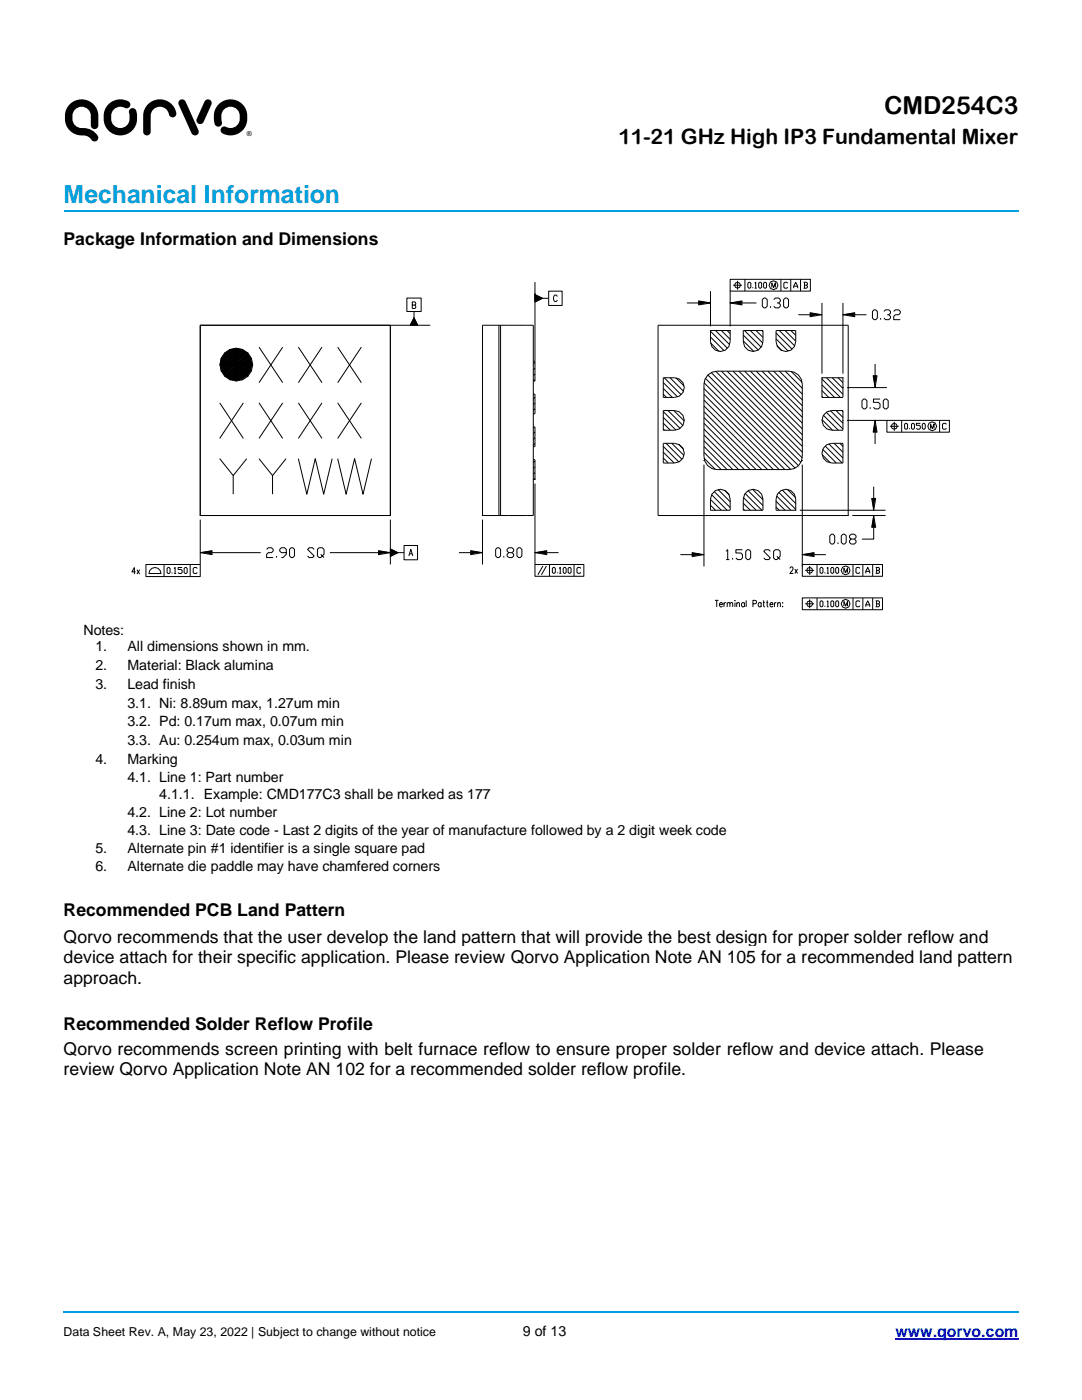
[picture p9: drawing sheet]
<svg xmlns="http://www.w3.org/2000/svg" width="216mm" height="279mm" viewBox="0 0 216 279" stroke-linecap="round" stroke-linejoin="round" font-family="sans-serif">
<path d="M178.7 267.3h24.5" fill="none" stroke="#00f" stroke-width=".34"/>
<path d="M12.7 261.8h85.9" fill="none" stroke="#009ee1" stroke-width=".34"/>
<path d="M98.6 261.7h.3v.3h-.3z" fill-rule="evenodd" fill="#009ee1"/>
<path d="M98.9 261.8h19.8" fill="none" stroke="#009ee1" stroke-width=".34"/>
<path d="M118.7 261.7h.4v.3h-.4z" fill-rule="evenodd" fill="#009ee1"/>
<path d="M119.1 261.8h84.1" fill="none" stroke="#009ee1" stroke-width=".34"/>
<path d="M43.7 20.8a3.9 3.9 0 0 0-.7 4.2 .81 .81 0 0 0 1.1 0 .81 .81 0 0 0 .1-1.1 1.95 1.95 0 0 1 .5-2.1 1.95 1.95 0 0 1 2.2-.3 2.15 2.15 0 0 1 1 2.5 2.15 2.15 0 0 1-2.2 1.5h-.3a.8 .8 0 0 0-1.3 .2 .8 .8 0 0 0 .7 1.1 3.4 3.4 0 0 0 4.5-3.7 3.3 3.3 0 0 0-2-3 3.3 3.3 0 0 0-3.6 .7zM13.9 20.8a3.7 3.7 0 0 0-.8 3.9 3.7 3.7 0 0 0 3.2 2.3l.7 .1a2.11 2.11 0 0 1 1.4 1 .74 .74 0 0 0 1-.1 .74 .74 0 0 0 .1-.9 3.4 3.4 0 0 0-3.2-1.5 2.18 2.18 0 0 1-1.9-1.7 2.18 2.18 0 0 1 1-2.4 1.92 1.92 0 0 1 2.1 .2 1.92 1.92 0 0 1 .6 2.1v1a.77 .77 0 0 0 .8 1 .77 .77 0 0 0 .7-1v-.5a3.9 3.9 0 0 0-2-4.2 3.4 3.4 0 0 0-3.7 .7zM29.5 20.8a3.7 3.7 0 0 0-.9 3.1v2.2a.77 .77 0 0 0 .7 .9 .77 .77 0 0 0 .8-.9v-2.2a1.99 1.99 0 0 1 2.3-2.5 1.97 1.97 0 0 1 1.4 1.7 .75 .75 0 0 0 .9 .3 .75 .75 0 0 0 .5-.9 3.3 3.3 0 0 0-5.7-1.7zM41 20l-1.3 2.8a1.57 1.57 0 0 0-.3 1.7 .76 .76 0 0 0 1.2-.2l1.6-3.4a.75 .75 0 0 0-.3-.9 .75 .75 0 0 0-.9 0zM35.8 20.1l-.2 .5 .1 .3 2.5 5.7a.77 .77 0 0 0 1.1 .3 .77 .77 0 0 0 .2-1.2l-2.1-4.5a1.59 1.59 0 0 0-1.1-1.4zM21.7 20.8a3 3 0 0 1 4.3-.2 .8 .8 0 0 1-.4 .9 .8 .8 0 0 1-1-.1 1.91 1.91 0 0 0-2.4 2.4 1.88 1.88 0 0 0 2.2 1.7 1.88 1.88 0 0 0 1.4-2.4 1.21 1.21 0 0 1 .4-1.5 1.13 1.13 0 0 1 1.1 1.5 3.4 3.4 0 0 1-3.3 3.9 3.4 3.4 0 0 1-3.3-3.9 3.2 3.2 0 0 1 1-2.3z" fill-rule="evenodd" fill="#000"/>
<g fill="#fff">
<path d="M12.7 35.6h190.5v6.3h-190.5z" fill-rule="evenodd"/>
<path d="M12.7 35.9h190.5v5.7h-190.5z" fill-rule="evenodd"/>
<path d="M12.7 42.3h190.5v2.2h-190.5z" fill-rule="evenodd"/>
<path d="M12.7 43.1h190.5v.5h-190.5z" fill-rule="evenodd"/>
</g>
<path d="M12.7 42.1h190.5" fill="none" stroke="#00a1df" stroke-width=".34"/>
<g fill="#fff">
<path d="M12.7 44.5h190.5v6.3h-190.5z" fill-rule="evenodd"/>
<path d="M12.7 45.6h190.5v4.1h-190.5z" fill-rule="evenodd"/>
<path d="M12.7 50.8h190.5v127.7h-190.5z" fill-rule="evenodd"/>
<path d="M12.7 50.8h190.5v4.5h-190.5z" fill-rule="evenodd"/>
<path d="M12.7 55.3h190.5v68.8h-190.5z" fill-rule="evenodd"/>
<path d="M12.7 124.1h190.5v3.2h-190.5z" fill-rule="evenodd"/>
<path d="M12.7 127.3h190.5v3.8h-190.5z" fill-rule="evenodd"/>
<path d="M12.7 131.1h190.5v3.7h-190.5z" fill-rule="evenodd"/>
<path d="M12.7 134.8h190.5v3.7h-190.5z" fill-rule="evenodd"/>
<path d="M12.7 138.5h190.5v3.8h-190.5z" fill-rule="evenodd"/>
<path d="M12.7 142.3h190.5v3.7h-190.5z" fill-rule="evenodd"/>
<path d="M12.7 146h190.5v3.7h-190.5z" fill-rule="evenodd"/>
<path d="M12.7 149.7h190.5v3.6h-190.5z" fill-rule="evenodd"/>
<path d="M12.7 153.3h190.5v3.6h-190.5z" fill-rule="evenodd"/>
<path d="M12.7 156.9h190.5v3.5h-190.5z" fill-rule="evenodd"/>
<path d="M12.7 160.4h190.5v3.6h-190.5z" fill-rule="evenodd"/>
<path d="M12.7 164h190.5v3.6h-190.5z" fill-rule="evenodd"/>
<path d="M12.7 167.6h190.5v3.5h-190.5z" fill-rule="evenodd"/>
<path d="M12.7 171.1h190.5v3.6h-190.5z" fill-rule="evenodd"/>
<path d="M12.7 174.7h190.5v3.8h-190.5z" fill-rule="evenodd"/>
<path d="M12.7 178.5h190.5v6.4h-190.5z" fill-rule="evenodd"/>
<path d="M12.7 179.6h190.5v4.1h-190.5z" fill-rule="evenodd"/>
<path d="M12.7 184.9h190.5v16.2h-190.5z" fill-rule="evenodd"/>
<path d="M12.7 184.9h190.5v4h-190.5z" fill-rule="evenodd"/>
<path d="M12.7 188.9h190.5v4.1h-190.5z" fill-rule="evenodd"/>
<path d="M12.7 193h190.5v4h-190.5z" fill-rule="evenodd"/>
<path d="M12.7 197h190.5v4.1h-190.5z" fill-rule="evenodd"/>
<path d="M12.7 201.1h190.5v6.4h-190.5z" fill-rule="evenodd"/>
<path d="M12.7 202.3h190.5v4h-190.5z" fill-rule="evenodd"/>
<path d="M12.7 207.5h190.5v7.8h-190.5z" fill-rule="evenodd"/>
<path d="M12.7 207.5h190.5v3.9h-190.5z" fill-rule="evenodd"/>
<path d="M12.7 211.4h190.5v3.9h-190.5z" fill-rule="evenodd"/>
</g>
<g fill="none" stroke="#000" stroke-width=".2">
<path d="M81.2 59.5h2.8v2.7h-2.8zM106.7 56.3v19.7h-.3M106.7 58.8l1.5 .7h-1.5zM106.7 58.8l1.5 .7M106.7 59.5h1.5l-1.5 .8zM108.2 59.5l-1.5 .8M108.2 59.5h1.3M109.5 58.1h2.7v2.9h-2.7zM111.2 59.2a.39 .39 0 0 0-.5-.3 .39 .39 0 0 0-.3 .5v.3a.39 .39 0 0 0 .3 .5 .39 .39 0 0 0 .5-.3M141.8 58.1v7M145.7 55.7h16v2.4h-16zM145.7 58.1v7"/>
<path d="M146.3 56.9h1.7M147.2 56v1.8M148.6 55.7v2.4M149.4 56.3l.4 .2v.8l-.2 .2-.4-.2v-.8zM150.2 57.3v.2M150.6 56.5l.2-.2v1.2M150.6 57.5h.4M151.4 56.5l.2-.2 .4 .2v.8l-.2 .2-.4-.2zM152.1 59.8l.3-.3h.4l.3 .3v1.3l-.3 .3h-.4l-.3-.3zM152.4 56.5l.2-.2 .4 .2v.8l-.2 .2-.4-.2zM154 57.4v-1l.4 1 .3-1v1M154.4 59.8l.3-.3h.7l.3 .3v.3l-.3 .4h-.3"/>
<path d="M155.8 55.7v2.4M156.4 59.8l.3-.3h.3l.3 .3v1.3l-.3 .3h-.3l-.3-.3zM157.2 56.5l-.2-.2h-.4l-.2 .2v.8l.2 .2h.4l.2-.2M157.8 55.7v2.4M158.4 57.1h.8M158.4 57.5v-.4l.4-.8 .4 .8v.4M159.7 55.7v2.4M160.3 56.3h.6l.2 .2-.2 .4M160.5 56.3v1.2M160.5 56.9h.4l.2 .4-.2 .2h-.6M40 64.9h37.9v38h-37.9zM43.9 72.8h3.2l-3 1.2z"/>
<path d="M44.1 71.5l3 1.3h-3.2zM44.1 74l3-1.2-2.3 2.3zM44.8 70.4l1.1-.7 1.2 3.1zM44.8 70.4l2.3 2.4-3-1.3zM45.9 69.7l1.2-.2v3.3zM47.1 69.5l1.3 .2-1.3 3.1zM47.1 72.8l3.1-1.3 .2 1.3zM47.1 72.8l-1.2 3-1.1-.7zM47.1 72.8v3.2l-1.2-.2zM47.1 72.8l1.3 3-1.3 .2zM47.1 72.8l2.4 2.3-1.1 .7zM47.1 72.8l3.1 1.2-.7 1.1z"/>
<path d="M47.1 72.8h3.3l-.2 1.2zM48.4 69.7l1.1 .7-2.4 2.4zM49.5 70.4l.7 1.1-3.1 1.3zM51.7 69.3l4.7 7.1M56.4 69.3l-4.7 7.1M59.5 69.3l4.8 7.1M64.3 69.3l-4.8 7.1M67.4 69.3l4.7 7.1M72.1 69.3l-4.7 7.1M77.9 64.9v38M81.9 64.9l.7-1.5 .7 1.5M82.3 60.9l.6-.1v-.5h-.6v1.3h.4l.3-.3-.1-.3-.2-.1"/>
<path d="M82.6 62.2v1.2M82.6 63.4l.7 1.5h-.7zM82.6 63.4v1.5h-.7zM85.9 64.9h-45.9v38h37.9M96.3 64.9h10.1v38h-10.1zM99.5 64.9v38M99.9 64.9v38M106.4 72.1h.3M106.4 78.7h.3v3.9h-.3M106.7 72.3l-.3 .4M106.7 73.5l-.3 .3M106.7 74.6l-.3 .4"/>
<path d="M106.7 75.8l-.2 .2M106.7 79.3l-.3 .3M131.3 64.9h37.9v38h-37.9zM132.4 75.4h2.2a1.97 1.97 0 0 1 1.9 2 1.97 1.97 0 0 1-1.9 1.9h-2.2zM132.4 76.4l2.8 2.8M132.4 77.5l1.8 1.8M132.4 78.7l.6 .6M132.5 75.4l3.4 3.4M133.7 75.4l2.7 2.7M134.9 75.4l1.6 1.7M137.1 60.5h2.3M139.4 60.1l2.4 .4-2.4 .4z"/>
<path d="M140.5 77.5l16.1 16.2M140.5 78.7l15 15M140.5 79.8l13.8 13.9M140.5 76.4l17.3 17.3M140.7 75.5l18 17.9M141.2 74.8l.9-.5 1-.2h14.4a2.62 2.62 0 0 1 2.6 2.6v14.4a2.62 2.62 0 0 1-2.6 2.6h-14.4a2.62 2.62 0 0 1-2.6-2.6v-14.4l.2-1zM141.2 74.8l18.1 18.1M141.8 66h3.9v2.2a1.96 1.96 0 0 1-2 1.9 1.96 1.96 0 0 1-1.9-1.9zM141.8 66.1l3.4 3.4M141.8 67.3l2.7 2.7M141.8 68.4l1.7 1.7M141.9 74.4l17.9 17.9"/>
<path d="M142.8 66l2.8 2.8M142.8 74.1l17.3 17.3M143.9 66l1.8 1.7M143.9 74.1l16.2 16.1M145.1 66l.6 .6M145.1 74.1l15 15M145.7 60.5l2.3-.4v.8zM145.7 60.5h.1M146.3 74.1l13.8 13.8M147.4 74.1l12.7 12.7M148 60.5h2.9M148.3 66h3.9v2.2a1.96 1.96 0 0 1-1.9 1.9 1.96 1.96 0 0 1-2-1.9z"/>
<path d="M148.3 66.9l3 3M148.3 68l2.1 2.1M148.6 66l3.3 3.3M148.6 74.1l11.5 11.5M149.7 66l2.5 2.5M149.7 74.1l10.4 10.3M150.9 66l1.3 1.3M150.9 74.1l9.2 9.2M152 66l.2 .2M152 74.1l8.1 8M153.2 74.1l6.9 6.9M153.7 61.1v.3"/>
<path d="M154.4 74.1l5.7 5.7M154.9 66h3.9v2.2a1.96 1.96 0 0 1-2 1.9 1.96 1.96 0 0 1-1.9-1.9zM154.9 66.5l3.2 3.2M154.9 67.6l2.4 2.5M155 68.9l1.1 1.1M155.4 60.5l.3 .3v.3l-.3 .3h-.7l-.3-.3M155.5 66l3.1 3M155.5 74.1l4.6 4.6M156.7 66l2.1 2.1M156.7 74.1l3.4 3.4M157.8 66l1 .9M157.9 74.1l2.2 2.2"/>
<path d="M159.3 62.8h2.4M161.7 62.4l2.3 .4-2.3 .4zM164 60.5v14.1M164 75.4h4.2v3.9h-4.2zM164 75.6l3.7 3.7M164 76.8l2.5 2.5M164 78l1.4 1.3M164 79.1l.2 .2M164.9 75.4l3.3 3.3M166.1 75.4l2.1 2.1M167.2 75.4l1 1M168.2 60.5v14.1"/>
<path d="M168.2 62.8l2.4-.4v.8zM168.2 62.8h.1M168.2 77.4h.1M169 77.4h8M170.6 62.8h2.3M172.3 79.6h.4l.3 .4v1.3l-.3 .3h-.4l-.3-.3v-1.3zM174.1 62.2l.3-.4h.3l.4 .4v1.3l-.4 .3h-.3l-.3-.3zM174.2 75h.8l-.4 2.4zM174.6 72.6v2.4M175.6 79.6h-1.3v.7h1l.3 .3v.7l-.3 .3h-.7l-.3-.3M175.7 63.5v.3M176.3 80l.3-.4h.3l.3 .4v1.3l-.3 .3h-.3l-.3-.3z"/>
<path d="M176.4 62.2l.3-.4h.7l.3 .4v.3l-.3 .3h-.4M177.4 62.8l.3 .3v.4l-.3 .3h-.7l-.3-.3M178.3 62.2l.4-.4h.6l.3 .4v.3l-.3 .3h-.6l-.4 .3v.7h1.3M43.8 80.4l4.8 7.1M43.8 91.5l2.7 3.4 2.7-3.4M46.5 94.9v3.7M48.6 80.4l-4.8 7.1M51.7 80.4l4.7 7.1M51.7 91.5l2.7 3.4 2.7-3.4M54.4 94.9v3.7M56.4 80.4l-4.7 7.1M59.5 80.4l4.8 7.1"/>
<path d="M59.5 91.5l1.7 7.1 1.7-7.1 1.7 7.1 1.7-7.1M64.3 80.4l-4.8 7.1M67.4 80.4l4.7 7.1M67.4 91.5l1.7 7.1 1.7-7.1 1.6 7.1 1.7-7.1M72.1 80.4l-4.7 7.1M106.4 85.2h.3v3.9h-.3M106.4 91.8h.3v3.9h-.3M106.6 85.2l-.2 .2M106.7 80.4l-.3 .4M106.7 81.6l-.3 .3M106.7 86.2l-.3 .3M106.7 87.4l-.3 .3"/>
<path d="M106.7 88.5l-.3 .4M106.7 92l-.3 .3M106.7 93.2l-.3 .3M106.7 94.3l-.3 .3M106.7 95.5l-.2 .2M106.7 96.5v16.2M132.4 81.9h2.2a1.97 1.97 0 0 1 1.9 2 1.97 1.97 0 0 1-1.9 2h-2.2zM132.4 82.1l3.3 3.4M132.4 83.3l2.5 2.5M132.4 84.5l1.4 1.4M132.4 85.6l.2 .3M132.4 88.5h2.2a1.97 1.97 0 0 1 1.9 1.9 1.97 1.97 0 0 1-1.9 2h-2.2z"/>
<path d="M132.4 89.1l3.1 3.1M132.4 90.2l2.1 2.2M132.4 91.4l1 1M132.9 88.5l3.2 3.2M133.3 81.9l3 3M134.1 88.5l2.4 2.4M134.5 81.9l2 2.1M135.4 88.7l1 .9M140.5 81l12.7 12.7M140.5 82.2l11.5 11.5M140.5 83.3l10.4 10.4M140.5 84.5l9.2 9.2"/>
<path d="M140.5 85.6l8 8.1M140.5 86.8l6.9 6.9M140.5 87.9l5.7 5.8M140.5 89.1l4.6 4.6M140.5 90.3l3.4 3.4M140.5 91.9h.1M140.5 92.7v20.3M140.5 91.4l2.2 2.3M141.8 99.7l2.1 2.1M142 98.7l3.1 3.1M142.5 98.1l3.2 3.2M142.8 97.9a1.96 1.96 0 0 1 2.9 1.7v2.2h-3.9v-2.2l.2-1z"/>
<path d="M143.3 97.7l2.4 2.4M144.5 97.8l1 1M148.3 99.3l2.6 2.5M148.7 98.5l3.3 3.3M149.3 97.9l2.9 3M149.3 97.9a1.96 1.96 0 0 1 2.9 1.7v2.2h-3.9v-2.2l.3-1zM150.2 97.7l2 2M155 99l2.8 2.8M155.4 98.3l3.4 3.3M155.8 97.9a1.96 1.96 0 0 1 3 1.7v2.2h-3.9v-2.2l.2-1zM156.1 97.8l2.7 2.7M157.1 97.7l1.7 1.6"/>
<path d="M160.1 91.9h.1M160.1 92.7v20.3M164 83.7l2.1 2.2M164 90.7l1.7 1.7M164.2 89.7l2.7 2.7M164.3 82.9l3 3M164.6 89l3.4 3.4M164.9 82.3l3.3 3.3M165 82.2l1-.3h2.2v4h-2.2a1.97 1.97 0 0 1-1.9-1.5 1.97 1.97 0 0 1 .9-2.2zM165 88.7l1-.2h2.2v3.9h-2.2a1.96 1.96 0 0 1-1.9-1.4 1.96 1.96 0 0 1 .9-2.3zM165.4 88.6l2.8 2.8M165.7 82l2.5 2.5"/>
<path d="M166.4 88.5l1.8 1.7M166.8 81.9l1.4 1.4M167.6 88.5l.6 .6M168 81.9l.2 .2M168.2 83.9h.1M169 83.9h8M173.6 81.3v.3M173.9 99.5h.8l-.4 2.3zM174.3 97.1v2.4M174.6 83.9l.4 2.4h-.8zM174.6 86.3v2.3M177 83.9h12.4v2.4h-12.4z"/>
<path d="M177.6 85.1h1.7M178.4 84.2v1.8M179.9 83.9v2.4M180.5 84.7l.2-.2 .4 .2v.8l-.2 .2-.4-.2zM181.5 85.5v.2M181.9 84.7l.2-.2 .4 .2v.8l-.2 .2-.4-.2zM183.6 84.5h-.7v.4h.5l.2 .2v.4l-.2 .2h-.3l-.2-.2M184 84.7l.2-.2 .4 .2v.8l-.2 .2-.4-.2zM185.7 85.5v-.9l.3 .9 .4-.9v.9M187.5 83.9v2.4M188.9 84.7l-.2-.2h-.4l-.2 .2v.8l.2 .2h.4l.2-.2M27.1 114.1h-.8l.5-.8v1.3"/>
<path d="M27.3 113.7l.6 .9M27.9 113.7l-.6 .9M29.1 112.7h10.9v2.4h-10.9zM29.9 113.9a1.21 1.21 0 0 1 1.3-.6 1.21 1.21 0 0 1 .9 1.2h-2.4zM32.7 112.7v2.4M33.3 113.5l.2-.2 .4 .2v.8l-.2 .2-.4-.2zM34.3 114.3v.2M34.7 113.5l.2-.2v1.2M34.7 114.5h.4M36.3 113.3h-.8v.4h.6l.2 .2v.4l-.2 .2h-.4l-.2-.2M36.7 113.5l.2-.2 .4 .2v.8l-.2 .2-.4-.2zM37.9 112.7v2.4"/>
<path d="M39.4 113.5l-.2-.2h-.4l-.2 .2v.8l.2 .2h.4l.2-.2M40 103.7v9M40 110.3l2.3-.4v.8zM42.3 110.3h9.7M53.2 109.6l.3-.3h.7l.3 .3v.4l-.3 .3h-.7l-.3 .3v.7h1.3M55.2 111v.3M57.1 110.3h-1l-.3-.3v-.4l.3-.3h.7l.3 .3v1l-.6 .7h-.4M57.8 109.6l.3-.3h.3l.4 .3v1.4l-.4 .3h-.3l-.3-.3zM62.7 109.6l-.3-.3h-.7l-.3 .3 1.3 1.4-.3 .3h-.7l-.3-.3M64 110.6l.3 .4-.3 .3h-.3l-.4-.3v-1.4l.4-.3h.6l.3 .3v1l-.3 .4 .3 .3M65.8 110.3h9.7M75.5 109.9l2.4 .4-2.4 .4z"/>
<path d="M77.9 103.7v9M77.9 109.6l1.5 .7h-1.5zM77.9 109.6l1.5 .7-1.5 .7M77.9 110.3h1.5l-1.5 .7zM77.9 110.3h.1M79.4 110.3h1.2M80.6 108.9h2.7v2.8h-2.7zM81.6 111l.4-1.4 .4 1.4M81.7 110.5h.5M91.6 110.3h2.3M93.9 109.9l2.4 .4-2.4 .4zM96.3 103.7v9"/>
<path d="M99.2 109.3h.3l.4 .3v1.4l-.4 .3h-.3l-.3-.3v-1.4zM100.5 111v.3M101.5 110.3l-.3-.3v-.4l.3-.3h.7l.3 .3v.4l-.3 .3h-.7l-.3 .3v.4l.3 .3h.7l.3-.3v-.4l-.3-.3M103.1 109.6l.4-.3h.3l.3 .3v1.4l-.3 .3h-.3l-.4-.3zM106.7 110.3l2.4-.4v.8zM106.7 110.3h.1M106.7 112.7h9.8v2.3h-9.8zM108.3 112.9l-1 1.8M109 112.9l-1 1.8M109.1 110.3h2.4M109.6 112.7v2.3M110.2 113.4l.2-.2 .4 .2v.8l-.2 .2-.4-.2z"/>
<path d="M111.2 114.2v.2M111.6 113.4l.2-.2v1.2M111.6 114.4h.4M112.6 113.2l.4 .2v.8l-.2 .2-.4-.2v-.8zM113.6 113.2l.3 .2v.8l-.1 .2-.4-.2v-.8zM114.5 112.7v2.3M115.9 113.4l-.2-.2h-.4l-.2 .2v.8l.2 .2h.4l.2-.2M135.8 110.7h2.3M138.1 110.3l2.4 .4-2.4 .4zM141.8 100.8l1 1M142.7 119.8h.7M143 119.8v1.3"/>
<path d="M144.9 110l.3-.3v2M144.9 111.7h.6M146.2 111.3v.4M146.6 119.8v.1zM148.1 109.7h-1.3v.7h1l.3 .3v.6l-.3 .4h-.6l-.4-.4M148.3 100.4l1.4 1.4M148.3 101.6l.3 .2M148.8 110l.3-.3h.4l.3 .3v1.3l-.3 .4h-.4l-.3-.4zM148.9 119.8v1.3M152.4 119.8v1.1l.2 .2M153.1 119.8v1.1l.2 .2M153.7 110l-.3-.3h-.7l-.3 .3 1.3 1.3-.3 .4h-.7l-.3-.4"/>
<path d="M154.9 100l1.7 1.8M154.9 101.2l.6 .6M155 111l.3 .3-.3 .4h-.3l-.3-.4v-1.3l.3-.3h.6l.4 .3v1l-.4 .3 .4 .4M157.6 113.5l.2-.4 .3 .1 .1 .2-.1 .4-.5 .7h.7M158.6 113.6l.5 .9M159.1 113.6l-.5 .9M159.6 101.8h17.1M160.1 110.7l2.3-.4v.8zM160.1 110.7h.1M160.1 112.7h16v2.3h-16zM160.1 119.3h16v2.4h-16zM160.7 113.8h1.7"/>
<path d="M161.6 112.9v1.8M161.6 119.6v1.8M162.4 110.7h2.4M163 112.7v2.3M163 119.3v2.4M163.8 113.2l.4 .2v.8l-.2 .2-.4-.2v-.8zM163.8 119.9l.4 .2v.8l-.2 .2-.4-.2v-.8zM164.6 114.2v.2M165 113.4l.2-.2v1.2M165 114.4h.4M165.9 106.6h.3l.4 .3v1.4l-.4 .3h-.3l-.3-.3v-1.4zM166 113.2l.4 .2v.8l-.2 .2-.4-.2v-.8z"/>
<path d="M166 119.9l.4 .2v.8l-.2 .2-.4-.2v-.8zM167 113.2l.3 .2v.8l-.1 .2-.4-.2v-.8zM167 119.9l.3 .2v.8l-.1 .2-.4-.2v-.8zM167.2 108.3v.3M167.9 106.9l.3-.3h.3l.3 .3v1.4l-.3 .3h-.3l-.3-.3zM168.4 114.3v-1l.3 1 .4-1v1M169.8 107.6l-.3-.3v-.4l.3-.3h.7l.3 .3v.4l-.3 .3h-.7l-.3 .3v.4l.3 .3h.7l.3-.3v-.4l-.3-.3M170.1 102.9h6.6M170.2 112.7v2.3M170.2 119.3v2.4M171.6 113.4l-.2-.2h-.4l-.2 .2v.8l.2 .2h.4l.2-.2M172.2 112.7v2.3"/>
<path d="M172.2 119.3v2.4M172.8 114h.7M172.8 114.4v-.4l.4-.8 .3 .8v.4M174.1 112.7v2.3M174.1 119.3v2.4M174.3 102.9l.4 2.3h-.8zM174.3 105.2v2.4h-2.3M174.7 113.2h.6l.2 .2-.2 .4M174.7 119.9h.6l.2 .2-.2 .4M174.9 113.2v1.2M174.9 113.8h.4l.2 .4-.2 .2h-.6M174.9 119.9v1.2"/>
<path d="M143.6 120.6h.6l-.1-.3a.39 .39 0 0 0-.5 .4 .39 .39 0 0 0 .5 .4l.1-.2M144.5 120.3v.8M144.9 120.3h-.3l-.1 .3M145.1 120.3v.8M145.1 120.5l.2-.2h.3v.8M145.6 120.5l.3-.2h.2l.1 .8M146.6 120.3v.8M147 120.3v.8M147 120.5l.2-.2h.3v.8M148.5 120.3v.8M148.5 120.4l-.1-.1a.39 .39 0 0 0-.5 .4 .39 .39 0 0 0 .5 .4l.1-.2M150.2 120.5l.6-.1 .1-.3-.1-.2-.6-.1v1.3"/>
<path d="M151.9 120.3v.8M151.9 120.4l-.1-.1a.39 .39 0 0 0-.5 .4 .39 .39 0 0 0 .5 .4l.1-.2M152.2 120.3h.4M152.9 120.3h.4M153.6 120.6h.6l-.1-.3a.39 .39 0 0 0-.5 .4 .39 .39 0 0 0 .5 .4l.1-.2M154.5 120.3v.8M154.9 120.3h-.2l-.2 .3M155.2 120.3v.8M155.2 120.5l.2-.2h.3v.8M156.2 120.3v.1zM156.2 121v.1zM160.7 120.5h1.7"/>
<path d="M164.6 120.9v.2M165 120.1l.2-.2v1.2M165 121.1h.4M168.4 121v-1l.3 1 .4-1v1M171.6 120.1l-.2-.2h-.4l-.2 .2v.8l.2 .2h.4l.2-.2M172.8 120.7h.7M172.8 121.1v-.4l.4-.8 .3 .8v.4M174.9 120.5h.4l.2 .4-.2 .2h-.6"/>
<circle cx="147.2" cy="56.9" r=".59"/>
<circle cx="154.3" cy="56.9" r=".88"/>
<circle cx="178.4" cy="85.1" r=".59"/>
<circle cx="186" cy="85.1" r=".88"/>
<circle cx="161.6" cy="113.8" r=".59"/>
<circle cx="168.7" cy="113.8" r=".88"/>
<circle cx="161.6" cy="120.5" r=".59"/>
<circle cx="168.7" cy="120.5" r=".88"/>
</g>
<g fill="#000">
<path d="M106.7 58.7l1.5 .8h-1.5zM106.7 59.5h1.5l-1.5 .7zM43.8 72.7h3.3l-3 1.3zM44.1 71.5l3 1.2h-3.3zM44.1 74l3-1.3-2.3 2.3zM44.8 70.4l2.3 2.3-3-1.2zM47.1 72.7l-1.2 3-1.1-.7zM44.8 70.4l1.1-.7 1.2 3zM47.1 72.7v3.3l-1.2-.3zM45.9 69.7l1.2-.3v3.3zM47.1 72.7l1.3 3-1.3 .3zM47.1 69.4l1.3 .3-1.3 3z"/>
<path d="M47.1 72.7l2.3 2.3-1 .7zM48.4 69.7l1 .7-2.3 2.3zM47.1 72.7l3 1.3-.7 1zM49.4 70.4l.7 1.1-3 1.2zM47.1 72.7h3.3l-.3 1.3zM47.1 72.7l3-1.2 .3 1.2zM82.6 63.4v1.5h-.8zM82.6 63.4l.7 1.5h-.7zM139.4 60l2.3 .4-2.3 .4zM145.7 60.4l2.3-.4v.8zM161.6 62.4l2.4 .4-2.4 .4zM168.2 62.8l2.3-.4v.8z"/>
<path d="M174.2 74.9h.8l-.4 2.4zM173.9 99.4h.8l-.4 2.4zM174.6 83.9l.4 2.3h-.8zM39.9 110.3l2.4-.4v.7zM75.5 109.9l2.3 .4-2.3 .3zM77.8 109.5l1.5 .8h-1.5zM77.8 110.3h1.5l-1.5 .7zM93.9 109.9l2.3 .4-2.3 .3zM106.7 110.3l2.4-.4v.7zM138.1 110.3l2.3 .3-2.3 .4zM160 110.6l2.4-.3v.7zM174.3 102.8l.4 2.4h-.8z"/>
</g>
<text font-size="5" x="176.4" y="22.7">CMD254C3</text>
<text font-size="5" fill="#00a1df" x="12.7" y="40.5">Mechanical Information</text>
<text font-size="4.2" x="123.4" y="28.8">11-21 GHz High IP3 Fundamental Mixer</text>
<g font-size="3.5">
<text x="12.7" y="48.9">Package Information and Dimensions</text>
<text x="12.7" y="182.9">Recommended PCB Land Pattern</text>
<text x="12.7" y="188.2">Qorvo recommends that the user develop the land pattern that will provide the best design for proper solder reflow and</text>
<text x="12.7" y="192.2">device attach for their specific application. Please review Qorvo Application Note AN 105 for a recommended land pattern</text>
<text x="12.7" y="196.3">approach.</text>
<text x="12.7" y="205.6">Recommended Solder Reflow Profile</text>
<text x="12.7" y="210.6">Qorvo recommends screen printing with belt furnace reflow to ensure proper solder reflow and device attach. Please</text>
<text x="12.7" y="214.5">review Qorvo Application Note AN 102 for a recommended solder reflow profile.</text>
</g>
<text font-size="3.2" fill="#00f" x="178.7" y="266.8">www.qorvo.com</text>
<g font-size="2.8">
<text x="16.7" y="126.7">Notes:</text>
<text x="19" y="130">1.</text>
<text x="25.4" y="130">All dimensions shown in mm.</text>
<text x="19" y="133.7">2.</text>
<text x="19" y="137.5">3.</text>
<text x="25.4" y="133.7">Material: Black alumina</text>
<text x="25.4" y="137.5">Lead finish</text>
<text x="25.4" y="141.2">3.1. Ni: 8.89um max, 1.27um min</text>
<text x="25.4" y="144.9">3.2. Pd: 0.17um max, 0.07um min</text>
<text x="25.4" y="148.6">3.3. Au: 0.254um max, 0.03um min</text>
<text x="19" y="152.4">4.</text>
<text x="25.4" y="152.4">Marking</text>
<text x="25.4" y="156">4.1. Line 1: Part number</text>
<text x="31.8" y="159.5">4.1.1. Example: CMD177C3 shall be marked as 177</text>
<text x="25.4" y="163.1">4.2. Line 2: Lot number</text>
<text x="25.4" y="166.7">4.3. Line 3: Date code - Last 2 digits of the year of manufacture followed by a 2 digit week code</text>
<text x="19" y="170.2">5.</text>
<text x="19" y="173.8">6.</text>
<text x="25.4" y="170.2">Alternate pin #1 identifier is a single square pad</text>
<text x="25.4" y="173.8">Alternate die paddle may have chamfered corners</text>
<text x="104.3" y="266.6">9 of 13</text>
</g>
<text font-size="2.5" x="12.7" y="266.6">Data Sheet Rev. A, May 23, 2022 | Subject to change without notice</text>
<text font-size="1.4" x="49.3" y="27.2">®</text>
</svg>
